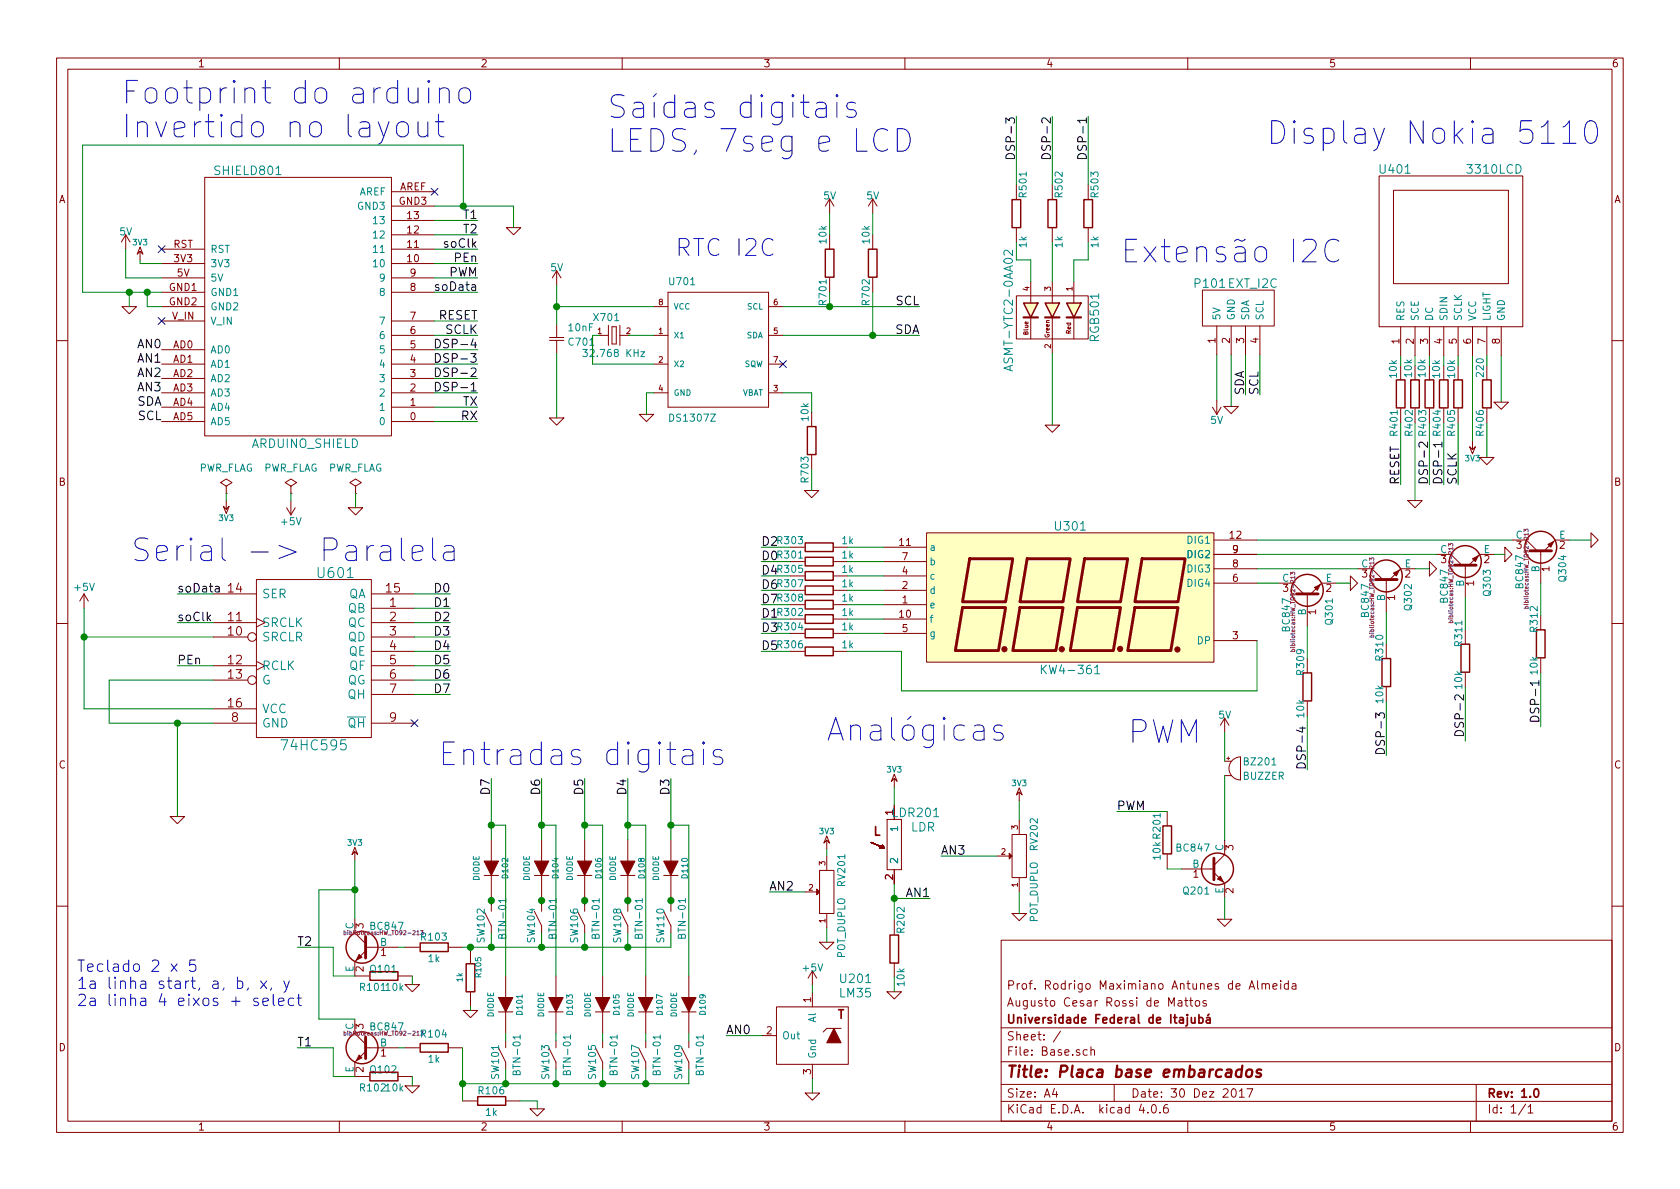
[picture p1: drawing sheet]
<svg xmlns="http://www.w3.org/2000/svg" width="297mm" height="210mm" viewBox="0 0 297 210" stroke-linecap="round" stroke-linejoin="round" font-family="sans-serif">
<g fill="none" stroke="#840000" stroke-width=".18">
<path d="M10 10.3h277v189.9h-277zM12 12.2h273v186.1h-273zM60 10.3v1.9M110 10.3v1.9M160 10.3v1.9M210 10.3v1.9M260 10.3v1.9M36.2 31.4h33v45.7h-33zM69.2 39h7.6M69.2 36.4h7.6M69.2 33.9h7.6M146.7 35.2v2.5"/>
<path d="M146.7 35.2l-.8 1.2M146.7 35.2l.7 1.2M154.3 35.2v2.5M154.3 35.2l-.8 1.2M154.3 35.2l.8 1.2M243.8 31.1h25.4v26.7h-25.4zM246.4 33.6h20.3v16.6h-20.3zM21.6 54.2h2.5l-1.2 1.3zM22.2 41.5l-.7 1.3M22.2 41.5v2.6M22.2 41.5l.8 1.3M24.8 43.7l.5 1.3-.5-.6-.5 .6z"/>
<path d="M24.8 44.4v1.6M28.6 51.7h7.6M28.6 54.2h7.6M28.6 56.8h7.6M28.6 49.1h7.6M28.6 46.6h7.6M28.6 44.1h7.6M69.2 59.3h7.6M69.2 51.7h7.6M69.2 56.8h7.6M69.2 49.1h7.6M69.2 46.6h7.6"/>
<path d="M69.2 44.1h7.6M69.2 41.5h7.6M89.5 40.3h2.6l-1.3 1.2zM97.2 59.7h2.5M98.4 47.9v2.5M98.4 57.4v2.3M98.4 47.9l-.7 1.2M98.4 47.9l.8 1.2M106 59.3h1.6M107.6 57.5v3.6M108.2 57.8h.8v3h-.8zM109.6 59.3h1.5"/>
<path d="M109.6 57.5v3.6M115.6 59.3h2.5M115.6 54.2h2.5M118.1 51.7h17.8v20.3h-17.8zM135.9 59.3h2.5M135.9 54.2h2.5M146.7 41.5v2.6M146.7 49.1v2.6M154.3 41.5v2.6M179.7 52.3h12.7v7.6h-12.7zM179.7 40.3v2.5M182.2 49.8v3.8"/>
<path d="M182.2 56.1v3.8M186.1 40.3v2.5M186.1 49.8v3.8M186.1 56.1v6.4M189.9 49.8v3.8M189.9 56.1v3.8M192.4 40.3v2.5M212.6 51.3h12.7v6.4h-12.7zM215.1 57.7v5M217.7 57.7v5M220.2 57.7v5M222.8 57.7v5"/>
<path d="M247.6 57.8v5.1M250.2 57.8v5.1M252.7 57.8v5.1M255.3 57.8v5.1M257.8 57.8v5.1M260.3 57.8v5.1M262.9 57.8v5.1M265.4 57.8v5.1M10 60.2h2M28.6 72h7.6M28.6 64.4h7.6M28.6 69.5h7.6"/>
<path d="M28.6 74.5h7.6M28.6 66.9h7.6M28.6 61.8h7.6M69.2 72h7.6M69.2 64.4h7.6M69.2 69.5h7.6M69.2 74.5h7.6M69.2 66.9h7.6M69.2 61.8h7.6M97.2 73.9h2.5l-1.3 1.3zM97.2 60.2h2.5M98.4 60.2v2.3"/>
<path d="M113 73.3h2.6l-1.3 1.2zM115.6 64.4h2.5M115.6 69.5h2.5M135.9 64.4h2.5M135.9 69.5h2.5M143.5 72.9v2.5M184.8 75.2h2.5l-1.2 1.2zM214.4 72l.7 1.3M215.1 70.7v2.6M215.9 72l-.8 1.3M216.4 71.9h2.5l-1.2 1.2zM247.6 64.6v2.6"/>
<path d="M247.6 72.3v2.5M250.2 64.6v2.6M255.3 64.6v2.6M259.8 79l.5 .5 .6-.5-.6 1.3zM260.3 78v1.5M262.9 64.6v2.6M264.2 71.1h2.5l-1.3 1.3zM285 60.2h2M39.5 89.5l.5 .5 .5-.5-.5 1.3zM40 87.2h.1M40 86l1-.7-1-.6-1 .6 1 .7v1.2M40 88.5v1.5"/>
<path d="M50.7 89.8l.7 1.3M51.4 87.2h.1M51.4 86l1.1-.7-1.1-.6-1 .6 1 .7v1.2M51.4 88.5v2.6M52.2 89.8l-.8 1.3M61.6 89.8h2.5l-1.2 1.3zM62.9 87.2h.1M62.9 86l1-.7-1-.6-1.1 .6 1.1 .7v1.2M139.7 99.3h2.5M142.2 86.7h2.6l-1.3 1.3zM147.3 96.8h2.6M147.3 99.3h2.6"/>
<path d="M156.2 96.8h7.6M156.2 99.3h7.6M163.8 94.2h50.8v22.9h-50.8zM214.6 95.5h7.6M214.6 98h7.6M248.9 88.5h2.6l-1.3 1.3zM252.7 99.3l1.3 1.3-1.3 1.2zM254 98h2.5l1.9 1.9M259.1 99.9v5.8M261.6 80.9h2.6l-1.3 1.3zM264.2 98h-2.6l-1.9 1.9M266.1 96.8l1.2 1.2-1.2 1.3z"/>
<path d="M267.3 95.5h2.6l1.9 1.9M272.4 97.4v5.7M277.5 95.5h-2.5l-2 1.9M281.3 94.2l1.3 1.3-1.3 1.3zM10 110.3h2M14.9 105l-.8 1.3M14.9 105v2.6M14.9 105l.7 1.3M37.7 110.1h7.6M37.7 112.6h6.1M37.7 117.7h7.6M37.7 105h7.6"/>
<path d="M45.3 102.5h20.4v27.9h-20.4zM45.3 109.3l1.6 .8-1.6 .8M45.3 117l1.6 .7-1.6 .8M65.7 107.6h7.6M65.7 110.1h7.6M65.7 112.6h7.6M65.7 115.2h7.6M65.7 117.7h7.6M65.7 105h7.6M147.3 112h2.6M147.3 109.5h2.6M147.3 115.2h2.6"/>
<path d="M147.3 106.9h2.6M147.3 104.4h2.6M147.3 101.8h2.6M156.2 112h7.6M156.2 109.5h7.6M156.2 106.9h7.6M156.2 104.4h7.6M156.2 101.8h7.6M214.6 100.6h7.6M214.6 103.1h7.6M214.6 113.3h7.6M226.1 103.1h2.5l1.9 1.9"/>
<path d="M231.1 105v5.7M236.2 103.1h-2.5l-1.9 1.9M238.8 101.8l1.2 1.3-1.2 1.3zM240 100.6h2.6l1.9 1.9M245.1 102.5v5.7M250.2 100.6h-2.6l-1.9 1.9M285 110.3h2M37.7 120.3h6.1M37.7 127.9h7.6M37.7 125.3h7.6M65.7 120.3h7.6M65.7 122.8h7.6"/>
<path d="M65.7 127.9h7.6M158.1 136.9l.5 1.3-.5-.5-.5 .5zM158.1 137.7v1.5M180.2 139.3l.5 1.3-.5-.5-.5 .5zM216.5 134.6h1.2M216.5 137.2h1.2M216.5 127l-.7 1.3M216.5 127v2.5M216.5 127l.8 1.3M216.9 134.1h.5M217.2 133.9v.5M217.9 134.5l.7-.5 .7-.1v4a2.04 2.04 0 0 1-1.8-1.2 2.04 2.04 0 0 1 .4-2.2z"/>
<path d="M30.1 144.4h2.5l-1.2 1.3zM62.7 149.9l.5 1.2-.5-.5-.5 .5zM62.7 150.6v1.5M85.6 154.8h2.5M86.9 148.5v3.8M86.9 154.8v3.8M86.9 159.9v1.3M94.5 154.8h2.5M95.8 148.5v3.8M95.8 154.8v3.8M95.8 159.9v1.3M102.1 154.8h2.5"/>
<path d="M103.4 148.5v3.8M103.4 154.8v3.8M103.4 159.9v1.3M109.7 154.8h2.6M111 148.5v3.8M111 154.8v3.8M111 159.9v1.3M117.3 154.8h2.6M118.6 148.5v3.8M118.6 154.8v3.8M118.6 159.9v1.3M142.4 157.7h2"/>
<path d="M144.9 153.9h2.5v7.6h-2.5zM146.2 147.8l.5 1.3-.5-.5-.5 .5zM146.2 148.6v1.5M146.2 151.4v2.5M154.1 149l2.2 1-.2-.5-.5 .5h.7M156.2 150.6h.1M156.8 144.9h2.6v8.9h-2.6zM156.8 148.7h.1M158.1 153.8v2.5v-1.2M176.4 151.4h2M178.9 147.6h2.6v7.6h-2.6zM180.2 140.1v1.5"/>
<path d="M180.2 145v2.6M180.2 155.2v2.5M206.4 143.5v2.5M206.4 151.1v2.6M208.9 153.7h5.7M214.6 154.3l1.9 1.9v2.5M216.5 148.6v2.5l-1.9 1.9M10 160.2h2M62.7 162.4v2.6l1.9 1.9M64.6 168.1l-1.9 1.9v2.6h2.6M64.6 167.5h5.8M70.4 172.6h2.5"/>
<path d="M71.6 174.1h2.6l-1.3 1.3zM71.6 167.5h2.6M79.2 167.5h2.6M81.9 178.7h2.6l-1.3 1.3zM83.2 167.8v2.5M83.2 175.4v2.5M85.6 161.2l1.3 2.5v1.3M88.1 178.9h2.6M89.4 172.6v3.8M89.4 178.9v3.8M94.5 161.2l1.3 2.5v1.3M97 178.9h2.6"/>
<path d="M98.3 172.6v3.8M98.3 178.9v3.8M102.1 161.2l1.3 2.5v1.3M105.3 178.9h2.5M106.6 172.6v3.8M106.6 178.9v3.8M109.7 161.2l1.3 2.5v1.3M112.9 178.9h2.5M114.2 172.6v3.8M114.2 178.9v3.8M117.3 161.2l1.3 2.5v1.3M120.5 178.9h2.6"/>
<path d="M121.8 172.6v3.8M121.8 178.9v3.8M137.3 178h12.7v10.2h-12.7zM143.6 171.7v2.5M143.6 175.5v2.5M143.6 171.7l-.7 1.3M143.6 171.7l.8 1.3M144.9 166.6h2.5l-1.2 1.3zM146.2 161.5v2.6M156.8 175.4h2.6l-1.3 1.3zM158.1 170.3v2.5M177 166.3h108v32h-108z"/>
<path d="M178.9 161.5h2.6l-1.3 1.3zM208.3 177h.6l.1 .9M209 177.3l-.5 .1-.2 .2 .2 .3 .5-.1M209.5 176.9h.5M209.7 176.4v1.3l.3 .2M210.3 176.9h.6M210.5 176.4v1.3l.4 .2M211.4 177.1l.2-.2 .4 .2 .1 .5-.1 .2-.4 .1-.2-.1zM213.3 177a.37 .37 0 0 0-.6 .1l.1 .3 .5 .1v.1l-.2 .3-.4-.1M215.3 162.6h2.5l-1.3 1.2zM220.9 174.9l.4-1.5 .5 1.5M221 174.5h.7"/>
<path d="M222.4 173.4v1.3l.2 .2M223.1 174.1l.2-.2 .4 .1 .1 .9M223.1 173.9v1M223.8 174.1a.36 .36 0 0 1 .3-.2 .36 .36 0 0 1 .3 .2v.8M225.1 174.4l.7-.1-.1-.3-.4-.1-.2 .2v.7h.6M226.4 173.4v.2M226.4 173.9v1M227.8 174l-.4-.1-.3 .3 .1 .6 .2 .1 .4-.1M227.8 173.4v1.5M228.5 174h.6v.9M229.1 174.3l-.4 .1-.3 .2 .3 .3 .4-.1M285 160.2h2"/>
<path d="M60 198.3v1.9M62.7 180.2v2.5l1.9 2M64.6 185.9l-1.9 1.9v2.6h2.6M64.6 185.3h5.8M70.4 190.4h2.5M71.6 192h2.6l-1.3 1.3zM71.6 185.3h2.6M79.2 185.3h2.6M81.8 194.7h2.5M88.1 185.3l1.3 2.5v1.3M89.4 184v1.3M89.4 194.7h2.5"/>
<path d="M93.7 196.1h2.6l-1.3 1.3zM97 185.3l1.3 2.5v1.3M98.3 184v1.3M105.3 185.3l1.3 2.5v1.3M106.6 184v1.3M110 198.3v1.9M112.9 185.3l1.3 2.5v1.3M114.2 184v1.3M120.5 185.3l1.3 2.5v1.3M121.8 184v1.3M134.7 183.1h2.6M142.4 193.3h2.5l-1.3 1.3z"/>
<path d="M143.6 188.2v2.5M144.9 181.9h.1M148.7 181.9h-2.5l-.7 .6M160 198.3v1.9M177 194.8h108M177 191.8h108M177 187.8h108M177 181.8h108M186.4 192.5l-.3 1h.9M186.8 193v1M187.5 182.3l-1.3 2M192.2 185.7l-.4-.1-.3 .3 .1 .6 .2 .1 .4-.1"/>
<path d="M192.9 185.7l.2-.1 .4 .1v.9M192.9 185.1v1.5M197 191.8v3M201.8 195.2l-.4 1.1h1M202.9 196.7v.1M203.8 195.4l.1-.1a.81 .81 0 0 1 .6 .6 .81 .81 0 0 1-.3 .8l-.1 .1a.8 .8 0 0 1-.6-.6 .8 .8 0 0 1 .3-.8zM205.1 196.7v.1M206.4 195.3a.59 .59 0 0 0-.7 .7l.1 .7 .2 .1 .5-.1 .1-.5-.2-.2-.4-.1-.3 .3M210 198.3v1.9M217.9 192.7l.2-.2a.81 .81 0 0 1 .6 .6 .81 .81 0 0 1-.3 .8l-.2 .1a.79 .79 0 0 1-.3-1.3zM219.1 193l.5-.5v1.5M219.1 194h.9"/>
<path d="M220.5 192.5h1l-.7 1.5M260 198.3v1.9M261 191.8v6.5M269.7 195.2l-1.2 2M270.2 195.8l.4-.5v1.5M270.2 196.8h.8"/>
<circle cx="44.6" cy="112.6" r=".76"/>
<circle cx="44.6" cy="120.3" r=".76"/>
</g>
<path d="M210.6 179.9l.1 .9 .4 .1 .2-.1M211.3 179.9v1M212 179.4v1.5M213.8 179.3l-.3 .3M212 180l.4-.1 .3 .3-.1 .6h-.6M213.3 180h.6l.1 .9M214 180.3l-.5 .1-.2 .2 .2 .3 .5-.1M271.3 192.7l.3-.2a.81 .81 0 0 1 .5 .6 .81 .81 0 0 1-.2 .8l-.2 .1a.79 .79 0 0 1-.4-1.3z" fill="none" stroke="#840000" stroke-width=".3"/>
<path d="M219.6 189.2a.7 .7 0 0 0-1 .3v.8l.2 .1 .6-.1M219.7 188.4l-.3 2M220.5 189.3a.51 .51 0 0 1 .5-.2 .51 .51 0 0 1 .4 .4l-.1 .6a.54 .54 0 0 1-.5 .4 .54 .54 0 0 1-.5-.4zM223 189.2l-.5-.1-.3 .4 .2 .3 .5 .1 .1 .3-.2 .1-.1 .1-.6-.1" fill="none" stroke="#840000" stroke-width=".41"/>
<g fill="none" stroke="#840000" stroke-width=".25">
<path d="M178.9 35.3h1.6v5h-1.6zM185.3 35.3h1.5v5h-1.5zM191.6 35.3h1.6v5h-1.6zM145.9 44.1h1.5v4.9h-1.5zM153.5 44.1h1.6v4.9h-1.6zM181 53.6h2.5l-1.3 2.5zM184.8 53.6h2.5l-1.2 2.5zM188.6 53.6h2.5l-1.2 2.5zM142.7 75.4h1.6v5h-1.6zM246.9 67.2h1.5v4.9h-1.5zM249.4 67.2h1.6v4.9h-1.6zM252 67.2h1.5v4.9h-1.5z"/>
<path d="M254.5 67.2h1.5v4.9h-1.5zM257 67.2h1.6v4.9h-1.6zM262.1 67.2h1.6v4.9h-1.6zM142.4 96h4.9v1.5h-4.9zM142.4 98.5h4.9v1.6h-4.9zM142.4 111.2h4.9v1.6h-4.9zM142.4 108.7h4.9v1.5h-4.9zM142.4 106.2h4.9v1.5h-4.9zM142.4 103.6h4.9v1.6h-4.9zM142.4 114.4h4.9v1.5h-4.9zM142.4 101.1h4.9v1.5h-4.9zM230.4 119h1.5v4.9h-1.5z"/>
<path d="M244.3 116.5h1.6v4.9h-1.6zM258.3 113.9h1.5v5h-1.5zM271.7 111.4h1.5v4.9h-1.5zM205.6 146h1.5v5h-1.5zM65.4 171.8h5v1.5h-5zM74.3 166.7h4.9v1.6h-4.9zM82.4 170.4h1.5v5h-1.5zM157.4 165.3h1.5v5h-1.5zM65.4 189.6h5v1.5h-5zM74.3 184.5h4.9v1.5h-4.9zM84.5 193.9h4.9v1.5h-4.9z"/>
<circle cx="259.1" cy="99.3" r="2.82"/>
<circle cx="272.4" cy="96.8" r="2.82"/>
<circle cx="231.1" cy="104.4" r="2.82"/>
<circle cx="245.1" cy="101.8" r="2.82"/>
<circle cx="215.3" cy="153.7" r="2.82"/>
<circle cx="64" cy="167.5" r="2.82"/>
<circle cx="64" cy="185.3" r="2.82"/>
</g>
<g fill="none" stroke="#000" stroke-width=".18">
<path d="M178.1 27.3a.79 .79 0 0 1 .9-.1 .79 .79 0 0 1 .4 .8h-1.5v-.3zM184.4 27.3a.79 .79 0 0 1 .9-.1 .79 .79 0 0 1 .4 .8h-1.5v-.3zM190.6 27.5a.81 .81 0 0 1 1-.3 .81 .81 0 0 1 .5 .8h-1.5zM77 60a.77 .77 0 0 1 .9 .8 .77 .77 0 0 1-.9 .7zM77 67.6a.77 .77 0 0 1 .9 .8 .77 .77 0 0 1-.9 .7zM77 65.1a.77 .77 0 0 1 .9 .7 .77 .77 0 0 1-.9 .8zM77 62.5a.77 .77 0 0 1 .9 .8 .77 .77 0 0 1-.9 .8zM252.4 78.2v.9l-.9-.8-.2-.1-.3 .1-.1 .2v.3l.1 .3M254.9 78.6h-1.5l.4 .5M254.9 78.2v.9M229.8 128.7h1M230.3 128.5v1l-1.1-.4"/>
<path d="M243.3 127v-.9l.5 .5 .1-.4 .2-.1h.5l.2 .3v.4l-.2 .2M258.7 122.9v.9l-.8-.8-.2-.1-.3 .1-.2 .2v.3l.2 .3M272.1 120.8h-1.5l.4 .4M272.1 120.3v.9"/>
</g>
<g fill="none" stroke="#840000" stroke-width=".51">
<path d="M171.4 98.8h7.7l-1.3 7.6h-7.6zM181.6 98.8h7.6l-1.2 7.6h-7.7zM191.8 98.8h7.6l-1.3 7.6h-7.6zM201.9 98.8h7.6l-1.2 7.6h-7.6zM257.2 99.9h3.8M270.5 97.4h3.8M170.2 107.4h7.6l-1.3 7.7h-7.6zM180.3 107.4h7.7l-1.3 7.7h-7.6zM190.5 107.4h7.6l-1.3 7.7h-7.6zM200.7 107.4h7.6l-1.3 7.7h-7.6zM229.2 105h3.8M243.2 102.5h3.8"/>
<path d="M214.6 151.8v3.8M64.6 165.6v3.8M64.6 183.4v3.8"/>
</g>
<g fill="#840000" stroke="#840000" stroke-width=".18">
<path d="M273.7 96.3l1-.5-.5 1z"/>
<path d="M260.3 98.8l1.1-.5-.5 1z"/>
<path d="M246.4 101.3l1-.5-.5 1z"/>
<path d="M232.4 103.9l1-.5-.5 1z"/>
<path d="M154.1 149l2.2 1h-.7l.5-.5 .2 .5z"/>
<path d="M85.6 152.3h2.5l-1.2 2.5z"/>
<path d="M94.5 152.3h2.5l-1.2 2.5z"/>
<path d="M102.1 152.3h2.5l-1.2 2.5z"/>
<path d="M109.7 152.3h2.6l-1.3 2.5z"/>
<path d="M117.3 152.3h2.6l-1.3 2.5z"/>
<path d="M215.3 155.4l.5-.5 .5 1.1z"/>
<path d="M63.5 168.8l.5 .5-1 .5z"/>
<path d="M63.5 186.6l.5 .5-1 .5z"/>
<path d="M147.4 181.9l1.3 2.5h-2.5z"/>
<path d="M88.1 176.4h2.6l-1.3 2.5z"/>
<path d="M97 176.4h2.6l-1.3 2.5z"/>
<path d="M105.3 176.4h2.5l-1.2 2.5z"/>
<path d="M112.9 176.4h2.5l-1.2 2.5z"/>
<path d="M120.5 176.4h2.6l-1.3 2.5z"/>
<path d="M144.4 157.2l.5 .5-.5 .5z"/>
<path d="M178.4 150.9l.5 .5-.5 .5z"/>
<circle cx="177.6" cy="114.8" r=".46"/>
<circle cx="187.7" cy="114.8" r=".46"/>
<circle cx="198" cy="114.8" r=".46"/>
<circle cx="208.2" cy="114.9" r=".46"/>
</g>
<g fill="none" stroke="#840084" stroke-width=".18">
<path d="M242.2 99.1v-.5l.2 .3 .1-.2h.3v.4M242.9 99.6h-.7l.2 .2M242.9 99.4v.4M256.1 96.6v-.5l.3 .3 .1-.3h.3v.5M256.9 97h-.8l.2 .2M256.9 96.8v.4M269.5 94v-.4l.2 .2 .1-.2h.3v.4M270.2 94.5h-.7l.2 .2M270.2 94.3v.4M228.2 101.6v-.4l.3 .2v-.2h.4v.4M228.2 115.2h.7M228.5 115.2l-.1-.2 .2-.2 .3 .1v.3"/>
<path d="M228.9 102.1h-.7l.2 .2M228.9 101.9v.4M242.2 112.6h.7M242.4 112.6v-.2l.1-.1 .3 .1v.2M256.1 110.1h.8M256.4 110.1v-.2l.1-.2 .3 .1v.3M269.5 107.6h.7M269.7 107.6v-.2l.1-.2 .4 .1v.3M60.8 164.8h.2l.2 .1-.1 .3h-.3M60.8 164.6v.7M73.7 164.8l.2-.2v.7M73.7 165.3h.4"/>
<path d="M60.8 182.6h.2l.2 .1-.1 .3h-.3M60.8 182.3v.8M73.7 182.5l.2-.2v.8M73.7 183.1h.4"/>
</g>
<g fill="none" stroke="#008484" stroke-width=".18">
<path d="M179 44.2v1l-.8-.9-.3-.1-.3 .1-.1 .2v.4l.1 .2M103 61.8h.8l-.4 .5 .4 .1v.5l-.2 .2-.6-.2M113.3 62.2h.7l-.7 .9h.7M178.6 64.7v.8M179 64.6l-1.5 .5 1.5 .5M184.1 117.6v1.5M185 117.6l-.9 .9M193.5 118.1l.5-.5v1.5M193.5 119.1h.9M89.4 158.9v.7M98.3 158.9v.7M105.9 158.9v.7"/>
<path d="M113.6 158.9v.7M121.2 158.9v.7M92 183v.7M100.9 183v.7M109.1 183v.7M116.7 183v.7M124.4 183v.7"/>
</g>
<g fill="none" stroke="#0000c2" stroke-width=".18">
<path d="M72.2 15.5v2.1l.2 .4a1.08 1.08 0 0 0 1.5-.2M73.9 15.5v2.7M75.8 14.2l-.2 .2 .2 .2 .2-.2-.2-.2v.4M75.8 15.5v2.7M77.7 15.9a1.01 1.01 0 0 1 1.7 .2v2.1M77.7 15.5v2.7M81.3 15.9a1.09 1.09 0 0 1 1.1-.4 1.09 1.09 0 0 1 .8 .8v1.1a1.08 1.08 0 0 1-1 .8 1.08 1.08 0 0 1-1.1-.8v-1.1zM144.4 18.3l.4-.2h.7l.4 .2 .2 .3v2.1M146.1 19l-.4 .2h-.9a.79 .79 0 0 0-.6 .8 .79 .79 0 0 0 .6 .7h.9l.4-.2M148 16.8l-.2 .1 .2 .2 .2-.2-.2-.1v.3M148 18.1v2.6M151.2 18.3l-.3-.2h-.6l-.4 .2-.2 .3 .2 .6 .4 .2h.6l.3 .2 .2 .4-.2 .5-.3 .2h-.8l-.4-.2"/>
<path d="M68.8 21.5l-1.3 3.6-.6 .4M70.3 21.9a1.09 1.09 0 0 1 1.1-.4 1.09 1.09 0 0 1 .8 .8v1.1a1.08 1.08 0 0 1-1 .8 1.08 1.08 0 0 1-1.1-.8v-1.1zM73.9 21.5v2.1l.2 .4a1.08 1.08 0 0 0 1.5-.2M75.6 21.5v2.7M77 21.5h1.5M77.5 20.2v3.4l.2 .4 .4 .2h.4M156.9 23.1a1.5 1.5 0 0 0-1.7-.2 1.5 1.5 0 0 0-.7 1.6 1.69 1.69 0 0 0 .4 1.7 1.69 1.69 0 0 0 1.9 .3l.1-.1M158.6 22.8h1a1.8 1.8 0 0 1 1.3 2.2 1.76 1.76 0 0 1-2.3 1.7zM272.5 22.5l.4-.2 .8-.9v3.9M272.5 25.3h2.3M276.4 22.5l.3-.2 .8-.9v3.9M276.4 25.3h2.2"/>
<path d="M280.5 21.7a.96 .96 0 0 1 1-.3 .96 .96 0 0 1 .7 .7 3 3 0 0 1-.3 3 .94 .94 0 0 1-1.6-.5 3.5 3.5 0 0 1 .2-2.9zM236.7 42.7a1.5 1.5 0 0 0-1.7-.2 1.5 1.5 0 0 0-.8 1.5 1.69 1.69 0 0 0 .5 1.8 1.69 1.69 0 0 0 1.8 .3l.2-.2M67.4 96.6l.3-.1h.8l.4 .1 .2 .4v2.1M69.1 97.4l-.4 .2h-1a.79 .79 0 0 0-.5 .8 .79 .79 0 0 0 .5 .7h1l.4-.2M71 95.1v3.4l.2 .4 .4 .2M72.9 97.8l1.9-.4v-.4l-.2-.4-.4-.1h-.8l-.3 .1-.2 .4v1.5l.2 .4 .3 .2h.8l.4-.2M76.5 95.1v3.4l.2 .4 .4 .2M78.6 96.6l.3-.1h.8l.4 .1 .2 .4v2.1M80.3 97.4l-.4 .2h-1a.79 .79 0 0 0-.5 .8 .79 .79 0 0 0 .5 .7h1l.4-.2M120.8 132.7l.4-.2h.7l.4 .2 .2 .4v2.1M122.5 133.5l-.4 .2h-.9a.79 .79 0 0 0-.6 .7 .79 .79 0 0 0 .6 .8h.9l.4-.2M124.4 131.2l-.2 .2 .2 .2 .2-.2-.2-.2v.4"/>
<path d="M124.4 132.5v2.7M127.6 132.7l-.3-.2h-.6l-.4 .2-.2 .4 .2 .6 .4 .2h.6l.3 .2 .2 .3-.2 .6-.3 .2h-.8l-.4-.2M177.2 128.4l-.4-.2h-.5l-.4 .2-.2 .4 .2 .6 .4 .1h.5l.4 .2 .2 .4-.2 .6-.4 .2h-.7l-.4-.2M30.3 170.5l1 1.3M31.3 170.5l-1 1.3M34.5 169.8h-.9l-.1 .9 .3-.2 .7 .1 .1 .3-.1 .7-.2 .2h-.5l-.3-.2M42 173.6a.71 .71 0 0 1 .8 .1v.9a.67 .67 0 0 1-.8 .1M43.9 174.7l-.2 .4M45.6 176.6l-.5-.1-.2 .3 .1 .3 .6 .2 .1 .1-.1 .3-.2 .1-.5-.1M46.1 173.5l1 1.3M46.5 177.2l.9-.2-.1-.4-.5-.1-.3 .3 .1 .9 .2 .1 .5-.1M47.1 173.5l-1 1.3"/>
<path d="M48 174.7l-.2 .4M48.3 175.8v1.7l.3 .3M49.3 177.2l.9-.2-.1-.4-.6-.1-.2 .3 .1 .9 .1 .1 .6-.1M50.2 173.5l.5 1.3M51.2 173.5l-.7 1.8-.3 .2M51.9 176.6a.68 .68 0 0 0-.8 .1l-.1 .2 .1 .7 .3 .2 .5-.1M52.5 176.5h.8M52.8 175.8v1.7l.1 .2 .4 .1"/>
</g>
<path d="M76.2 33.3l1.2 1.2M77.4 33.3l-1.2 1.2M28 56.2l1.2 1.2M28 43.5l1.2 1.2M29.2 56.2l-1.2 1.2M29.2 43.5l-1.2 1.2M137.8 63.8l1.2 1.2M139 63.8l-1.2 1.2M72.7 127.3l1.2 1.2M73.9 127.3l-1.2 1.2" fill="none" stroke="#000084" stroke-width=".18"/>
<g fill="#ffffc2" stroke="#ffffc2" stroke-width=".18">
<path d="M163.8 94.2h50.8v22.9h-50.8z"/>
<path d="M181 53.6h2.5l-1.3 2.5z"/>
<path d="M184.8 53.6h2.5l-1.2 2.5z"/>
<path d="M188.6 53.6h2.5l-1.2 2.5z"/>
</g>
<path d="M181 56.1h2.5M184.8 56.1h2.5M188.6 56.1h2.5" fill="none" stroke="#840000" stroke-width=".38"/>
<g fill="none" stroke="#008400" stroke-width=".18">
<path d="M76.8 39h7.7M76.8 36.4h14v3.9M81.9 36.4v-10.8h-67.3v26.1h14M146.7 37.7v3.8M154.3 37.7v3.8M179.7 20.6v12M186.1 20.6v12M192.4 20.6v12M22.2 44.1v5h6.4M22.9 51.7v2.5M24.8 46v.6h3.8M26 51.7v2.5h2.6"/>
<path d="M76.8 59.3h7.7M76.8 46.6h7.7M76.8 44.1h7.7M76.8 41.5h7.7M76.8 51.7h7.7M76.8 49.1h7.7M76.8 56.8h7.7M98.4 54.2h17.2M98.4 50.4v7M106 59.3h-1.2v5.1h10.8M111.1 59.3h4.5M138.4 59.3h24.2"/>
<path d="M138.4 54.2h24.2M154.3 51.7v7.6M179.7 42.8v3.2h2.5v3.8M186.1 42.8v7M192.4 42.8v3.2h-2.5v3.8M76.8 72h7.7M76.8 69.5h7.7M76.8 74.5h7.7M76.8 66.9h7.7M76.8 61.8h7.7M76.8 64.4h7.7M98.4 62.5v11.4"/>
<path d="M115.6 69.5h-1.3v3.8M138.4 69.5h5.1v3.4M186.1 62.5v12.7M215.1 62.7v8M217.7 62.7v9.2M220.2 62.7v7.1M222.8 62.7v7.1M247.6 62.9v1.7M247.6 74.8v10.9M250.2 62.9v1.7M250.2 74.8v13.7M252.7 62.9v1.7"/>
<path d="M252.7 74.8v10.9M255.3 62.9v1.7M255.3 74.8v10.9M257.8 62.9v1.7M257.8 74.8v10.9M260.3 62.9v15.1M262.9 62.9v1.7M262.9 74.8v6.1M265.4 62.9v8.2M40 87.2v1.3M51.4 87.2v1.3M62.9 87.2v2.6"/>
<path d="M134.6 96.8h5.1M134.6 99.3h5.1M143.5 83.1v3.6M149.9 96.8h6.3M149.9 99.3h6.3M222.2 95.5h45.1M222.2 98h31.8M264.2 98h1.9M277.5 95.5h3.8M14.9 112.6h22.8M14.9 107.6v17.7h22.8M31.4 105h6.3"/>
<path d="M31.4 110.1h6.3M31.4 117.7h6.3M73.3 105h6.3M73.3 110.1h6.3M73.3 107.6h6.3M73.3 112.6h6.3M73.3 115.2h6.3M73.3 117.7h6.3M134.6 115.2h5.1M134.6 104.4h5.1M134.6 101.8h5.1M134.6 112h5.1"/>
<path d="M134.6 109.5h5.1M134.6 106.9h5.1M149.9 104.4h6.3M149.9 101.8h6.3M149.9 112h6.3M149.9 109.5h6.3M149.9 106.9h6.3M222.2 113.3v8.9h-62.8v-7h-9.5M222.2 100.6h17.8M222.2 103.1h3.9M231.1 110.7v5.8M236.2 103.1h2.6"/>
<path d="M245.1 108.2v5.7M250.2 100.6h2.5M259.1 105.7v5.7M272.4 103.1v5.7M272.4 119v9.5M31.4 127.9v16.5M37.7 120.3h-18.4v7.6h18.4M73.3 120.3h6.3M73.3 122.8h6.3M86.9 137.7v10.8M95.8 137.7v10.8M103.4 137.7v10.8"/>
<path d="M111 137.7v10.8M118.6 137.7v10.8M158.1 139.2v3.2M216.5 129.5v5.1M216.5 137.2v11.4M231.1 126.6v9.5M245.1 124.1v9.5M259.1 121.5v9.6M62.7 157.3h-6.3v22.9h6.3M62.7 152.1v10.3M86.9 158.6v1.3M86.9 145.9h2.5v26.7"/>
<path d="M95.8 158.6v1.3M95.8 145.9h2.5v26.7M103.4 158.6v1.3M103.4 145.9h3.2v26.7M111 158.6v1.3M111 145.9h3.2v26.7M118.6 158.6v1.3M118.6 145.9h3.2v26.7M136 157.7h6.4M146.2 150.1v1.3M158.1 156.3v6.4M158.1 158.9h6.4"/>
<path d="M166.4 151.4h10M180.2 141.6v3.4M180.2 157.7v3.8M197.5 143.5h8.9M206.4 153.7h2.5M216.5 158.7v3.9M52.6 167.5h6.3v5.1h3.8M70.4 167.5h1.2M72.9 172.6v1.5M83.2 167.5v.3M83.2 177.9v.8M86.9 165v2.5"/>
<path d="M95.8 165v2.5M103.4 165v2.5M111 165v2.5M118.6 165v2.5h-36.8M143.6 174.2v1.3M146.2 164.1v2.5M158.1 172.8v2.6M52.6 185.3h6.3v5.1h3.8M70.4 185.3h1.2M72.9 190.4v1.6M81.8 185.3v9.4M89.4 182.7v1.3"/>
<path d="M89.4 189.1v2.5M91.9 194.7h3.1v1.4M98.3 182.7v1.3M98.3 189.1v2.5M106.6 182.7v1.3M106.6 189.1v2.5M114.2 182.7v1.3M114.2 189.1v2.5M121.8 182.7v1.3M121.8 189.1v2.5h-40M128.4 183.1h6.3M143.6 190.7v2.6"/>
</g>
<g fill="#008400" stroke="#008400" stroke-width=".25">
<circle cx="95.8" cy="167.5" r=".51"/>
<circle cx="103.4" cy="167.5" r=".51"/>
<circle cx="111" cy="167.5" r=".51"/>
<circle cx="158.1" cy="158.9" r=".51"/>
<circle cx="86.9" cy="167.5" r=".51"/>
<circle cx="98.3" cy="191.6" r=".51"/>
<circle cx="106.6" cy="191.6" r=".51"/>
<circle cx="114.2" cy="191.6" r=".51"/>
<circle cx="89.4" cy="191.6" r=".51"/>
<circle cx="14.9" cy="112.6" r=".51"/>
<circle cx="62.7" cy="157.3" r=".51"/>
<circle cx="146.7" cy="54.2" r=".51"/>
<circle cx="154.3" cy="59.3" r=".51"/>
<circle cx="98.4" cy="54.2" r=".51"/>
<circle cx="31.4" cy="127.9" r=".51"/>
<circle cx="95.8" cy="145.9" r=".51"/>
<circle cx="103.4" cy="145.9" r=".51"/>
<circle cx="111" cy="145.9" r=".51"/>
<circle cx="118.6" cy="145.9" r=".51"/>
<circle cx="103.4" cy="159.3" r=".51"/>
<circle cx="111" cy="159.3" r=".51"/>
<circle cx="118.6" cy="159.3" r=".51"/>
<circle cx="81.9" cy="36.4" r=".51"/>
<circle cx="83.2" cy="167.5" r=".51"/>
<circle cx="81.8" cy="191.6" r=".51"/>
<circle cx="26" cy="51.7" r=".51"/>
<circle cx="22.9" cy="51.7" r=".51"/>
<circle cx="86.9" cy="145.9" r=".51"/>
<circle cx="95.8" cy="159.3" r=".51"/>
<circle cx="86.9" cy="159.3" r=".51"/>
</g>
<g font-size="5.6" fill="#0000c2">
<text x="21.5" y="18.4">Footprint do arduino</text>
<text x="107.3" y="20.9">Saídas digitais</text>
<text x="21.5" y="24.4">Invertido no layout</text>
<text x="107.3" y="26.9">LEDS, 7seg e LCD</text>
<text x="223.9" y="25.5">Display Nokia 5110</text>
<text x="198.1" y="46.5">Extensão I2C</text>
<text x="23.1" y="99.3">Serial -&gt; Paralela</text>
<text x="146" y="131.1">Analógicas</text>
<text x="199.4" y="131.4">PWM</text>
<text x="77.5" y="135.4">Entradas digitais</text>
</g>
<text font-size="4.2" fill="#0000c2" x="119.4" y="45.3">RTC I2C</text>
<g font-size="2.8" fill="#0000c2">
<text x="13.6" y="171.9">Teclado 2 x 5</text>
<text x="13.6" y="174.9">1a linha start, a, b, x, y</text>
<text x="13.6" y="177.9">2a linha 4 eixos + select</text>
</g>
<text font-size="2.8" fill="#840000" x="178" y="190.5">Title: Placa base embarcados</text>
<g font-size="2.5" fill="#008484">
<text x="56.4" y="102.2">U601</text>
<text x="50.3" y="132.7">74HC595</text>
</g>
<g font-size="2.1">
<text x="179.5" y="26.8" transform="rotate(-90 179.5 26.8)">DSP-3</text>
<text x="185.8" y="26.8" transform="rotate(-90 185.8 26.8)">DSP-2</text>
<text x="192.2" y="26.8" transform="rotate(-90 192.2 26.8)">DSP-1</text>
<text x="82" y="38.7">T1</text>
<text x="82" y="41.3">T2</text>
<text x="78.7" y="43.8">soClk</text>
<text x="80.3" y="46.3">PEn</text>
<text x="77.4" y="51.4">soData</text>
<text x="79.3" y="48.9">PWM</text>
<text x="158.3" y="54">SCL</text>
<text x="77.4" y="56.5">RESET</text>
<text x="78.7" y="59">SCLK</text>
<text x="158.1" y="59">SDA</text>
<text x="24.3" y="61.6">AN0</text>
<text x="24.3" y="64.1">AN1</text>
<text x="78.2" y="64.1">DSP-3</text>
<text x="78.2" y="61.6">DSP-4</text>
<text x="24.1" y="71.7">SDA</text>
<text x="24.3" y="66.7">AN2</text>
<text x="24.3" y="69.2">AN3</text>
<text x="78.2" y="69.2">DSP-1</text>
<text x="78.2" y="66.7">DSP-2</text>
<text x="81.7" y="71.7">TX</text>
<text x="220" y="69.8" transform="rotate(-90 220 69.8)">SDA</text>
<text x="222.5" y="69.8" transform="rotate(-90 222.5 69.8)">SCL</text>
<text x="24.3" y="74.3">SCL</text>
<text x="81.5" y="74.3">RX</text>
<text x="247.4" y="85.7" transform="rotate(-90 247.4 85.7)">RESET</text>
<text x="252.5" y="85.7" transform="rotate(-90 252.5 85.7)">DSP-2</text>
<text x="255" y="85.7" transform="rotate(-90 255 85.7)">DSP-1</text>
<text x="257.6" y="85.7" transform="rotate(-90 257.6 85.7)">SCLK</text>
<text x="134.6" y="101.6">D4</text>
<text x="134.6" y="99.1">D0</text>
<text x="134.6" y="96.5">D2</text>
<text x="31.4" y="104.8">soData</text>
<text x="76.9" y="104.8">D0</text>
<text x="76.9" y="107.3">D1</text>
<text x="134.6" y="104.1">D6</text>
<text x="134.6" y="106.7">D7</text>
<text x="31.4" y="109.8">soClk</text>
<text x="76.9" y="109.8">D2</text>
<text x="76.9" y="112.4">D3</text>
<text x="134.6" y="111.8">D3</text>
<text x="134.6" y="109.2">D1</text>
<text x="31.4" y="117.5">PEn</text>
<text x="76.9" y="114.9">D4</text>
<text x="76.9" y="117.5">D5</text>
<text x="134.6" y="114.9">D5</text>
<text x="76.9" y="120">D6</text>
<text x="76.9" y="122.5">D7</text>
<text x="258.8" y="130.4" transform="rotate(-90 258.8 130.4)">DSP-2</text>
<text x="272.2" y="127.9" transform="rotate(-90 272.2 127.9)">DSP-1</text>
<text x="230.9" y="136.1" transform="rotate(-90 230.9 136.1)">DSP-4</text>
<text x="244.9" y="133.6" transform="rotate(-90 244.9 133.6)">DSP-3</text>
<text x="86.6" y="140.4" transform="rotate(-90 86.6 140.4)">D7</text>
<text x="95.5" y="140.4" transform="rotate(-90 95.5 140.4)">D6</text>
<text x="103.1" y="140.4" transform="rotate(-90 103.1 140.4)">D5</text>
<text x="110.7" y="140.4" transform="rotate(-90 110.7 140.4)">D4</text>
<text x="118.4" y="140.4" transform="rotate(-90 118.4 140.4)">D3</text>
<text x="197.5" y="143.3">PWM</text>
<text x="166.4" y="151.1">AN3</text>
<text x="136" y="157.5">AN2</text>
<text x="160.2" y="158.6">AN1</text>
<text x="52.6" y="167.3">T2</text>
<text x="52.6" y="185">T1</text>
<text x="128.4" y="182.9">AN0</text>
</g>
<g font-size="2.1" fill="#008484">
<text x="38.2" y="31">SHIELD801</text>
<text x="244.1" y="30.7">U401</text>
<text x="259.6" y="30.7">3310LCD</text>
<text x="211.4" y="50.9">P101 EXT_I2C</text>
<text x="179.1" y="64.6" transform="rotate(-90 179.1 64.6)">ASMT-YTC2-0AA02</text>
<text x="194.3" y="60.2" transform="rotate(-90 194.3 60.2)">RGB501</text>
<text x="44.6" y="79.2">ARDUINO_SHIELD</text>
<text x="186.7" y="93.8">U301</text>
<text x="46.4" y="105.8">SER</text>
<text x="61.5" y="105.8">QA</text>
<text x="46.4" y="113.4">SRCLR</text>
<text x="46.4" y="110.9">SRCLK</text>
<text x="61.5" y="108.3">QB</text>
<text x="61.5" y="110.9">QC</text>
<text x="61.5" y="113.4">QD</text>
<text x="46.4" y="118.5">RCLK</text>
<text x="61.6" y="115.9">QE</text>
<text x="61.7" y="118.5">QF</text>
<text x="184.8" y="119.2">KW4-361</text>
<text x="46.4" y="121">G</text>
<text x="61.3" y="121">QG</text>
<text x="61.5" y="123.6">QH</text>
<text x="46.4" y="128.6">GND</text>
<text x="46.4" y="126.1">VCC</text>
<text x="61.5" y="128.6">QH</text>
<text x="158" y="144.5">LDR201</text>
<text x="161" y="147">LDR</text>
<text x="148.7" y="173.8">U201</text>
<text x="148.5" y="176.4">LM35</text>
</g>
<g font-size="2.1" fill="#840000">
<text x="40.4" y="104.8">14</text>
<text x="68.3" y="104.8">15</text>
<text x="68.9" y="107.3">1</text>
<text x="40.4" y="112.4">10</text>
<text x="40.4" y="109.8">11</text>
<text x="68.9" y="109.8">2</text>
<text x="68.9" y="112.4">3</text>
<text x="40.4" y="117.5">12</text>
<text x="68.9" y="114.9">4</text>
<text x="68.9" y="117.5">5</text>
<text x="40.4" y="120">13</text>
<text x="40.4" y="125.1">16</text>
<text x="68.9" y="120">6</text>
<text x="68.9" y="122.5">7</text>
<text x="40.9" y="127.6">8</text>
<text x="68.9" y="127.6">9</text>
<text x="154.4" y="147.8">L</text>
<text x="178" y="178">Augusto Cesar Rossi de Mattos</text>
<text x="178" y="175">Prof. Rodrigo Maximiano Antunes de Almeida</text>
<text x="148.1" y="180.2">T</text>
<text x="178" y="184">Sheet: /</text>
<text x="178" y="181">Universidade Federal de Itajubá</text>
<text x="178" y="186.7">File: Base.sch</text>
<text x="178" y="196.9">KiCad E.D.A. kicad 4.0.6</text>
<text x="178" y="194.1">Size: A4</text>
<text x="200" y="194.1">Date: 30 Dez 2017</text>
<text x="263" y="194.1">Rev: 1.0</text>
<text x="263" y="196.9">Id: 1/1</text>
</g>
<g font-size="1.8" fill="#840000">
<text x="35" y="11.9">1</text>
<text x="85" y="11.9">2</text>
<text x="135" y="11.9">3</text>
<text x="185" y="11.9">4</text>
<text x="235" y="11.9">5</text>
<text x="285" y="11.9">6</text>
<text x="10.4" y="35.9">A</text>
<text x="70.6" y="33.6">AREF</text>
<text x="285.4" y="35.9">A</text>
<text x="70.6" y="36.2">GND3</text>
<text x="72.1" y="41.3">12</text>
<text x="72.1" y="38.7">13</text>
<text x="30.6" y="43.8">RST</text>
<text x="30.8" y="46.3">3V3</text>
<text x="72.1" y="46.3">10</text>
<text x="72.1" y="43.8">11</text>
<text x="29.9" y="51.4">GND1</text>
<text x="29.9" y="54">GND2</text>
<text x="31.3" y="48.9">5V</text>
<text x="72.5" y="51.4">8</text>
<text x="72.5" y="48.9">9</text>
<text x="30.4" y="56.5">V_IN</text>
<text x="72.5" y="59">6</text>
<text x="72.5" y="56.5">7</text>
<text x="30.6" y="61.6">AD0</text>
<text x="30.6" y="64.1">AD1</text>
<text x="72.5" y="64.1">4</text>
<text x="72.5" y="61.6">5</text>
<text x="214.9" y="60.7" transform="rotate(-90 214.9 60.7)">1</text>
<text x="217.4" y="60.7" transform="rotate(-90 217.4 60.7)">2</text>
<text x="220" y="60.7" transform="rotate(-90 220 60.7)">3</text>
<text x="222.5" y="60.7" transform="rotate(-90 222.5 60.7)">4</text>
<text x="247.4" y="60.8" transform="rotate(-90 247.4 60.8)">1</text>
<text x="249.9" y="60.8" transform="rotate(-90 249.9 60.8)">2</text>
<text x="252.5" y="60.8" transform="rotate(-90 252.5 60.8)">3</text>
<text x="255" y="60.8" transform="rotate(-90 255 60.8)">4</text>
<text x="257.6" y="60.8" transform="rotate(-90 257.6 60.8)">5</text>
<text x="260.1" y="60.8" transform="rotate(-90 260.1 60.8)">6</text>
<text x="262.6" y="60.8" transform="rotate(-90 262.6 60.8)">7</text>
<text x="265.2" y="60.8" transform="rotate(-90 265.2 60.8)">8</text>
<text x="30.6" y="66.7">AD2</text>
<text x="30.6" y="69.2">AD3</text>
<text x="30.6" y="71.7">AD4</text>
<text x="72.5" y="71.7">1</text>
<text x="72.5" y="69.2">2</text>
<text x="72.5" y="66.7">3</text>
<text x="30.6" y="74.3">AD5</text>
<text x="72.5" y="74.3">0</text>
<text x="10.4" y="85.9">B</text>
<text x="285.4" y="85.9">B</text>
<text x="217.5" y="95.2">12</text>
<text x="159.1" y="96.5">11</text>
<text x="159.5" y="101.6">4</text>
<text x="159.5" y="99.1">7</text>
<text x="218" y="100.3">8</text>
<text x="218" y="97.8">9</text>
<text x="254.8" y="99.6">3</text>
<text x="262.4" y="99.6">2</text>
<text x="268.1" y="97">3</text>
<text x="273.9" y="101.1" transform="rotate(-90 273.9 101.1)">1</text>
<text x="275.7" y="97">2</text>
<text x="159.5" y="106.7">1</text>
<text x="159.5" y="104.1">2</text>
<text x="218" y="102.9">6</text>
<text x="226.8" y="104.6">3</text>
<text x="234.5" y="104.6">2</text>
<text x="240.8" y="102.1">3</text>
<text x="246.6" y="106.1" transform="rotate(-90 246.6 106.1)">1</text>
<text x="248.4" y="102.1">2</text>
<text x="260.6" y="103.6" transform="rotate(-90 260.6 103.6)">1</text>
<text x="159.1" y="109.2">10</text>
<text x="159.5" y="111.8">5</text>
<text x="218" y="113">3</text>
<text x="232.7" y="108.7" transform="rotate(-90 232.7 108.7)">1</text>
<text x="10.4" y="135.9">C</text>
<text x="285.4" y="135.9">C</text>
<text x="157.9" y="144.1" transform="rotate(-90 157.9 144.1)">1</text>
<text x="157.9" y="155.5" transform="rotate(-90 157.9 155.5)">2</text>
<text x="211" y="155.2">1</text>
<text x="218.1" y="150.3" transform="rotate(-90 218.1 150.3)">3</text>
<text x="218.1" y="158" transform="rotate(-90 218.1 158)">2</text>
<text x="64.3" y="171.8" transform="rotate(-90 64.3 171.8)">2</text>
<text x="67.3" y="169">1</text>
<text x="143.4" y="177.3" transform="rotate(-90 143.4 177.3)">1</text>
<text x="10.4" y="185.9">D</text>
<text x="135.5" y="182.9">2</text>
<text x="285.4" y="185.9">D</text>
<text x="64.3" y="189.6" transform="rotate(-90 64.3 189.6)">2</text>
<text x="67.3" y="186.8">1</text>
<text x="143.4" y="190" transform="rotate(-90 143.4 190)">3</text>
<text x="35" y="199.9">1</text>
<text x="85" y="199.9">2</text>
<text x="135" y="199.9">3</text>
<text x="185" y="199.9">4</text>
<text x="235" y="199.9">5</text>
<text x="285" y="199.9">6</text>
</g>
<g font-size="1.8" fill="#008484">
<text x="63.4" y="34.5">AREF</text>
<text x="145.6" y="35.2">5V</text>
<text x="153.2" y="35.2">5V</text>
<text x="181.5" y="34.7" transform="rotate(-90 181.5 34.7)">R501</text>
<text x="187.9" y="34.7" transform="rotate(-90 187.9 34.7)">R502</text>
<text x="194.2" y="34.7" transform="rotate(-90 194.2 34.7)">R503</text>
<text x="21.2" y="41.6">5V</text>
<text x="63.3" y="37.1">GND3</text>
<text x="66.2" y="39.6">13</text>
<text x="37.2" y="47.2">3V3</text>
<text x="37.2" y="44.7">RST</text>
<text x="66.2" y="47.2">10</text>
<text x="66.2" y="44.7">11</text>
<text x="66.2" y="42.2">12</text>
<text x="97.4" y="47.9">5V</text>
<text x="146.1" y="43" transform="rotate(-90 146.1 43)">10k</text>
<text x="153.7" y="43" transform="rotate(-90 153.7 43)">10k</text>
<text x="181.5" y="43.8" transform="rotate(-90 181.5 43.8)">1k</text>
<text x="187.9" y="43.8" transform="rotate(-90 187.9 43.8)">1k</text>
<text x="194.2" y="43.8" transform="rotate(-90 194.2 43.8)">1k</text>
<text x="37.2" y="49.8">5V</text>
<text x="37.2" y="52.3">GND1</text>
<text x="67.2" y="52.3">8</text>
<text x="67.2" y="49.8">9</text>
<text x="118.5" y="50.4">U701</text>
<text x="153.7" y="53.8" transform="rotate(-90 153.7 53.8)">R702</text>
<text x="37.2" y="54.9">GND2</text>
<text x="37.2" y="57.4">V_IN</text>
<text x="67.2" y="59.9">6</text>
<text x="67.2" y="57.4">7</text>
<text x="100.6" y="58.6">10nF</text>
<text x="105.2" y="56.8">X701</text>
<text x="215.8" y="56.6" transform="rotate(-90 215.8 56.6)">5V</text>
<text x="218.3" y="56.6" transform="rotate(-90 218.3 56.6)">GND</text>
<text x="220.9" y="56.6" transform="rotate(-90 220.9 56.6)">SDA</text>
<text x="223.4" y="56.6" transform="rotate(-90 223.4 56.6)">SCL</text>
<text x="248.3" y="56.8" transform="rotate(-90 248.3 56.8)">RES</text>
<text x="250.8" y="56.8" transform="rotate(-90 250.8 56.8)">SCE</text>
<text x="253.4" y="56.8" transform="rotate(-90 253.4 56.8)">DC</text>
<text x="255.9" y="56.8" transform="rotate(-90 255.9 56.8)">SDIN</text>
<text x="258.4" y="56.8" transform="rotate(-90 258.4 56.8)">SCLK</text>
<text x="261" y="56.8" transform="rotate(-90 261 56.8)">VCC</text>
<text x="263.5" y="56.8" transform="rotate(-90 263.5 56.8)">LIGHT</text>
<text x="266.1" y="56.8" transform="rotate(-90 266.1 56.8)">GND</text>
<text x="37.2" y="62.5">AD0</text>
<text x="37.2" y="65">AD1</text>
<text x="67.2" y="65">4</text>
<text x="67.2" y="62.5">5</text>
<text x="100.7" y="61.1">C701</text>
<text x="103.8" y="63.1">32.768 KHz</text>
<text x="37.2" y="67.6">AD2</text>
<text x="37.2" y="70.1">AD3</text>
<text x="67.2" y="70.1">2</text>
<text x="67.2" y="67.6">3</text>
<text x="247" y="66.7" transform="rotate(-90 247 66.7)">10k</text>
<text x="249.6" y="66.6" transform="rotate(-90 249.6 66.6)">10k</text>
<text x="252" y="66.6" transform="rotate(-90 252 66.6)">10k</text>
<text x="254.6" y="66.7" transform="rotate(-90 254.6 66.7)">10k</text>
<text x="257.3" y="66.7" transform="rotate(-90 257.3 66.7)">10k</text>
<text x="262.3" y="66.5" transform="rotate(-90 262.3 66.5)">220</text>
<text x="37.2" y="72.6">AD4</text>
<text x="37.2" y="75.2">AD5</text>
<text x="67.2" y="75.2">0</text>
<text x="67.2" y="72.6">1</text>
<text x="118.7" y="74.5">DS1307Z</text>
<text x="143" y="74.4" transform="rotate(-90 143 74.4)">10k</text>
<text x="214" y="74.9">5V</text>
<text x="247.1" y="76.9" transform="rotate(-90 247.1 76.9)">R401</text>
<text x="249.8" y="76.9" transform="rotate(-90 249.8 76.9)">R402</text>
<text x="252.2" y="76.9" transform="rotate(-90 252.2 76.9)">R403</text>
<text x="254.7" y="76.9" transform="rotate(-90 254.7 76.9)">R404</text>
<text x="257.3" y="76.9" transform="rotate(-90 257.3 76.9)">R405</text>
<text x="262.3" y="76.9" transform="rotate(-90 262.3 76.9)">R406</text>
<text x="35.1" y="83.4">PWR_FLAG</text>
<text x="46.5" y="83.4">PWR_FLAG</text>
<text x="57.9" y="83.4">PWR_FLAG</text>
<text x="143" y="85.2" transform="rotate(-90 143 85.2)">R703</text>
<text x="49.8" y="92.9">+5V</text>
<text x="268" y="95.2">C</text>
<text x="275.6" y="95.2">E</text>
<text x="137.6" y="96.2">R303</text>
<text x="137.6" y="98.7">R301</text>
<text x="137.6" y="101.3">R305</text>
<text x="148.9" y="96.2">1k</text>
<text x="148.9" y="98.7">1k</text>
<text x="148.9" y="101.3">1k</text>
<text x="164.3" y="99.9">b</text>
<text x="164.3" y="97.4">a</text>
<text x="210" y="101.2">DIG3</text>
<text x="210" y="98.7">DIG2</text>
<text x="210" y="96.1">DIG1</text>
<text x="240.7" y="100.3">C</text>
<text x="248.3" y="100.3">E</text>
<text x="254.6" y="97.8">C</text>
<text x="262.3" y="97.8">E</text>
<text x="272.2" y="101.2" transform="rotate(-90 272.2 101.2)">B</text>
<text x="13.3" y="104.5">+5V</text>
<text x="137.6" y="106.4">R308</text>
<text x="137.6" y="103.8">R307</text>
<text x="148.9" y="106.4">1k</text>
<text x="148.9" y="103.8">1k</text>
<text x="164.3" y="107.6">e</text>
<text x="164.3" y="105">d</text>
<text x="164.3" y="102.5">c</text>
<text x="210" y="103.8">DIG4</text>
<text x="226.7" y="102.9">C</text>
<text x="234.4" y="102.9">E</text>
<text x="244.9" y="106.3" transform="rotate(-90 244.9 106.3)">B</text>
<text x="249.6" y="107.8" transform="rotate(-90 249.6 107.8)">Q302</text>
<text x="258.8" y="103.8" transform="rotate(-90 258.8 103.8)">B</text>
<text x="263.6" y="105.2" transform="rotate(-90 263.6 105.2)">Q303</text>
<text x="276.9" y="102.7" transform="rotate(-90 276.9 102.7)">Q304</text>
<text x="137.6" y="111.4">R304</text>
<text x="137.6" y="108.9">R302</text>
<text x="148.9" y="111.4">1k</text>
<text x="148.9" y="108.9">1k</text>
<text x="164.3" y="112.6">g</text>
<text x="164.3" y="110.1">f</text>
<text x="211.7" y="113.9">DP</text>
<text x="230.9" y="108.8" transform="rotate(-90 230.9 108.8)">B</text>
<text x="235.6" y="110.3" transform="rotate(-90 235.6 110.3)">Q301</text>
<text x="271.9" y="111.6" transform="rotate(-90 271.9 111.6)">R312</text>
<text x="137.6" y="114.6">R306</text>
<text x="148.9" y="114.6">1k</text>
<text x="230.6" y="119.2" transform="rotate(-90 230.6 119.2)">R309</text>
<text x="244.6" y="116.7" transform="rotate(-90 244.6 116.7)">R310</text>
<text x="258.5" y="114.1" transform="rotate(-90 258.5 114.1)">R311</text>
<text x="271.9" y="119.2" transform="rotate(-90 271.9 119.2)">10k</text>
<text x="244.6" y="124.3" transform="rotate(-90 244.6 124.3)">10k</text>
<text x="258.5" y="121.7" transform="rotate(-90 258.5 121.7)">10k</text>
<text x="215.5" y="127.1">5V</text>
<text x="230.6" y="126.8" transform="rotate(-90 230.6 126.8)">10k</text>
<text x="219.8" y="137.9">BUZZER</text>
<text x="220.1" y="135.3">BZ201</text>
<text x="158.7" y="146.9" transform="rotate(-90 158.7 146.9)">1</text>
<text x="158.7" y="152.8" transform="rotate(-90 158.7 152.8)">2</text>
<text x="183.5" y="150.2" transform="rotate(-90 183.5 150.2)">RV202</text>
<text x="205.2" y="152" transform="rotate(-90 205.2 152)">10k R201</text>
<text x="208.2" y="150.6">BC847</text>
<text x="210.8" y="153.4">B</text>
<text x="216.3" y="150.5" transform="rotate(-90 216.3 150.5)">C</text>
<text x="149.4" y="156.6" transform="rotate(-90 149.4 156.6)">RV201</text>
<text x="209.3" y="158.2">Q201</text>
<text x="216.3" y="158.1" transform="rotate(-90 216.3 158.1)">E</text>
<text x="67.2" y="167.3">B</text>
<text x="74.6" y="166.3">R103</text>
<text x="85.7" y="166.6" transform="rotate(-90 85.7 166.6)">SW102</text>
<text x="89.5" y="165.5" transform="rotate(-90 89.5 165.5)">BTN-01</text>
<text x="94.6" y="166.6" transform="rotate(-90 94.6 166.6)">SW104</text>
<text x="98.4" y="165.5" transform="rotate(-90 98.4 165.5)">BTN-01</text>
<text x="102.2" y="166.6" transform="rotate(-90 102.2 166.6)">SW106</text>
<text x="106" y="165.5" transform="rotate(-90 106 165.5)">BTN-01</text>
<text x="109.8" y="166.6" transform="rotate(-90 109.8 166.6)">SW108</text>
<text x="113.6" y="165.5" transform="rotate(-90 113.6 165.5)">BTN-01</text>
<text x="117.4" y="166.6" transform="rotate(-90 117.4 166.6)">SW110</text>
<text x="121.2" y="165.5" transform="rotate(-90 121.2 165.5)">BTN-01</text>
<text x="159.9" y="164.8" transform="rotate(-90 159.9 164.8)">R202</text>
<text x="183.5" y="163.1" transform="rotate(-90 183.5 163.1)">POT_DUPLO</text>
<text x="62.5" y="171.9" transform="rotate(-90 62.5 171.9)">E</text>
<text x="65.6" y="172">Q101</text>
<text x="75.7" y="170.1">1k</text>
<text x="142" y="171.8">+5V</text>
<text x="149.4" y="169.5" transform="rotate(-90 149.4 169.5)">POT_DUPLO</text>
<text x="63.8" y="175.2">R10110k</text>
<text x="159.9" y="174.3" transform="rotate(-90 159.9 174.3)">10k</text>
<text x="67.2" y="185">B</text>
<text x="74.6" y="183.5">R104</text>
<text x="138.3" y="183.8">Out</text>
<text x="144.3" y="180.8" transform="rotate(-90 144.3 180.8)">Al</text>
<text x="62.5" y="189.7" transform="rotate(-90 62.5 189.7)">E</text>
<text x="65.6" y="189.8">Q102</text>
<text x="75.7" y="187.9">1k</text>
<text x="88.2" y="190.7" transform="rotate(-90 88.2 190.7)">SW101</text>
<text x="92" y="189.7" transform="rotate(-90 92 189.7)">BTN-01</text>
<text x="97.1" y="190.7" transform="rotate(-90 97.1 190.7)">SW103</text>
<text x="100.9" y="189.7" transform="rotate(-90 100.9 189.7)">BTN-01</text>
<text x="105.4" y="190.7" transform="rotate(-90 105.4 190.7)">SW105</text>
<text x="109.2" y="189.7" transform="rotate(-90 109.2 189.7)">BTN-01</text>
<text x="113" y="190.7" transform="rotate(-90 113 190.7)">SW107</text>
<text x="116.8" y="189.7" transform="rotate(-90 116.8 189.7)">BTN-01</text>
<text x="120.6" y="190.7" transform="rotate(-90 120.6 190.7)">SW109</text>
<text x="124.4" y="189.7" transform="rotate(-90 124.4 189.7)">BTN-01</text>
<text x="144.3" y="187.2" transform="rotate(-90 144.3 187.2)">Gnd</text>
<text x="63.8" y="193">R10210k</text>
<text x="84.8" y="193.5">R106</text>
<text x="85.9" y="197.3">1k</text>
</g>
<text font-size="1.8" fill="#008400" x="146.1" y="53.8" transform="rotate(-90 146.1 53.8)">R701</text>
<g font-size="1.8" fill="#840084">
<text x="256" y="106.4" transform="rotate(-90 256 106.4)">BC847</text>
<text x="269.3" y="103.9" transform="rotate(-90 269.3 103.9)">BC847</text>
<text x="228" y="111.5" transform="rotate(-90 228 111.5)">BC847</text>
<text x="242" y="109" transform="rotate(-90 242 109)">BC847</text>
<text x="62.5" y="164.3" transform="rotate(-90 62.5 164.3)">C</text>
<text x="64.3" y="164.2" transform="rotate(-90 64.3 164.2)">3</text>
<text x="65.6" y="164.4">BC847</text>
<text x="62.5" y="182.1" transform="rotate(-90 62.5 182.1)">C</text>
<text x="64.3" y="182" transform="rotate(-90 64.3 182)">3</text>
<text x="65.6" y="182.2">BC847</text>
</g>
<g font-size="1.4" fill="#008484">
<text x="23.5" y="43.4">3V3</text>
<text x="119.1" y="59.8">X1</text>
<text x="119.1" y="54.7">VCC</text>
<text x="131.9" y="59.8">SDA</text>
<text x="132.1" y="54.7">SCL</text>
<text x="119.1" y="64.9">X2</text>
<text x="131.5" y="64.9">SQW</text>
<text x="119.1" y="70">GND</text>
<text x="131" y="70">VBAT</text>
<text x="259.1" y="81.6">3V3</text>
<text x="38.8" y="92.1">3V3</text>
<text x="156.9" y="136.6">3V3</text>
<text x="179" y="139">3V3</text>
<text x="61.5" y="149.5">3V3</text>
<text x="144.9" y="147.5">3V3</text>
<text x="84.8" y="155.8" transform="rotate(-90 84.8 155.8)">DIODE</text>
<text x="89.8" y="155.2" transform="rotate(-90 89.8 155.2)">D102</text>
<text x="93.6" y="155.8" transform="rotate(-90 93.6 155.8)">DIODE</text>
<text x="98.7" y="155.2" transform="rotate(-90 98.7 155.2)">D104</text>
<text x="101.3" y="155.8" transform="rotate(-90 101.3 155.8)">DIODE</text>
<text x="106.3" y="155.2" transform="rotate(-90 106.3 155.2)">D106</text>
<text x="108.9" y="155.8" transform="rotate(-90 108.9 155.8)">DIODE</text>
<text x="114" y="155.2" transform="rotate(-90 114 155.2)">D108</text>
<text x="116.5" y="155.8" transform="rotate(-90 116.5 155.8)">DIODE</text>
<text x="121.6" y="155.2" transform="rotate(-90 121.6 155.2)">D110</text>
<text x="81.8" y="173.6" transform="rotate(-90 81.8 173.6)">1k</text>
<text x="85.1" y="172.7" transform="rotate(-90 85.1 172.7)">R105</text>
<text x="87.3" y="179.9" transform="rotate(-90 87.3 179.9)">DIODE</text>
<text x="92.4" y="179.3" transform="rotate(-90 92.4 179.3)">D101</text>
<text x="96.2" y="179.9" transform="rotate(-90 96.2 179.9)">DIODE</text>
<text x="101.3" y="179.3" transform="rotate(-90 101.3 179.3)">D103</text>
<text x="104.4" y="179.9" transform="rotate(-90 104.4 179.9)">DIODE</text>
<text x="109.5" y="179.3" transform="rotate(-90 109.5 179.3)">D105</text>
<text x="112.1" y="179.9" transform="rotate(-90 112.1 179.9)">DIODE</text>
<text x="117.1" y="179.3" transform="rotate(-90 117.1 179.3)">D107</text>
<text x="119.7" y="179.9" transform="rotate(-90 119.7 179.9)">DIODE</text>
<text x="124.8" y="179.3" transform="rotate(-90 124.8 179.3)">D109</text>
</g>
<g font-size="1.4" fill="#840000">
<text x="116.5" y="54">8</text>
<text x="136.8" y="54">6</text>
<text x="182" y="51.4" transform="rotate(-90 182 51.4)">4</text>
<text x="185.8" y="51.4" transform="rotate(-90 185.8 51.4)">3</text>
<text x="189.6" y="51.4" transform="rotate(-90 189.6 51.4)">1</text>
<text x="105.7" y="59">1</text>
<text x="110.7" y="59">2</text>
<text x="116.5" y="59">1</text>
<text x="136.8" y="59">5</text>
<text x="116.5" y="64.1">2</text>
<text x="136.8" y="64.1">7</text>
<text x="185.8" y="61.6" transform="rotate(-90 185.8 61.6)">2</text>
<text x="116.5" y="69.2">4</text>
<text x="136.8" y="69.2">3</text>
<text x="180" y="146.7" transform="rotate(-90 180 146.7)">3</text>
<text x="145.9" y="153" transform="rotate(-90 145.9 153)">3</text>
<text x="177" y="151.1">2</text>
<text x="143" y="157.5">2</text>
<text x="180" y="156.8" transform="rotate(-90 180 156.8)">1</text>
<text x="145.9" y="163.2" transform="rotate(-90 145.9 163.2)">1</text>
</g>
<g font-size="1.1" fill="#840000">
<text x="181.8" y="59.2" transform="rotate(-90 181.8 59.2)">Blue</text>
<text x="185.5" y="59.7" transform="rotate(-90 185.5 59.7)">Green</text>
<text x="189.3" y="59" transform="rotate(-90 189.3 59)">Red</text>
</g>
<g font-size="1" fill="#840084">
<text x="270.2" y="106.9" transform="rotate(-90 270.2 106.9)">bibliotecas:HW_TO92-213</text>
<text x="242.9" y="112" transform="rotate(-90 242.9 112)">bibliotecas:HW_TO92-213</text>
<text x="256.9" y="109.4" transform="rotate(-90 256.9 109.4)">bibliotecas:HW_TO92-213</text>
<text x="229" y="114.5" transform="rotate(-90 229 114.5)">bibliotecas:HW_TO92-213</text>
<text x="61.5" y="165.3">bibliotecas:HW_TO92-213</text>
<text x="61.5" y="183.1">bibliotecas:HW_TO92-213</text>
</g>
</svg>
